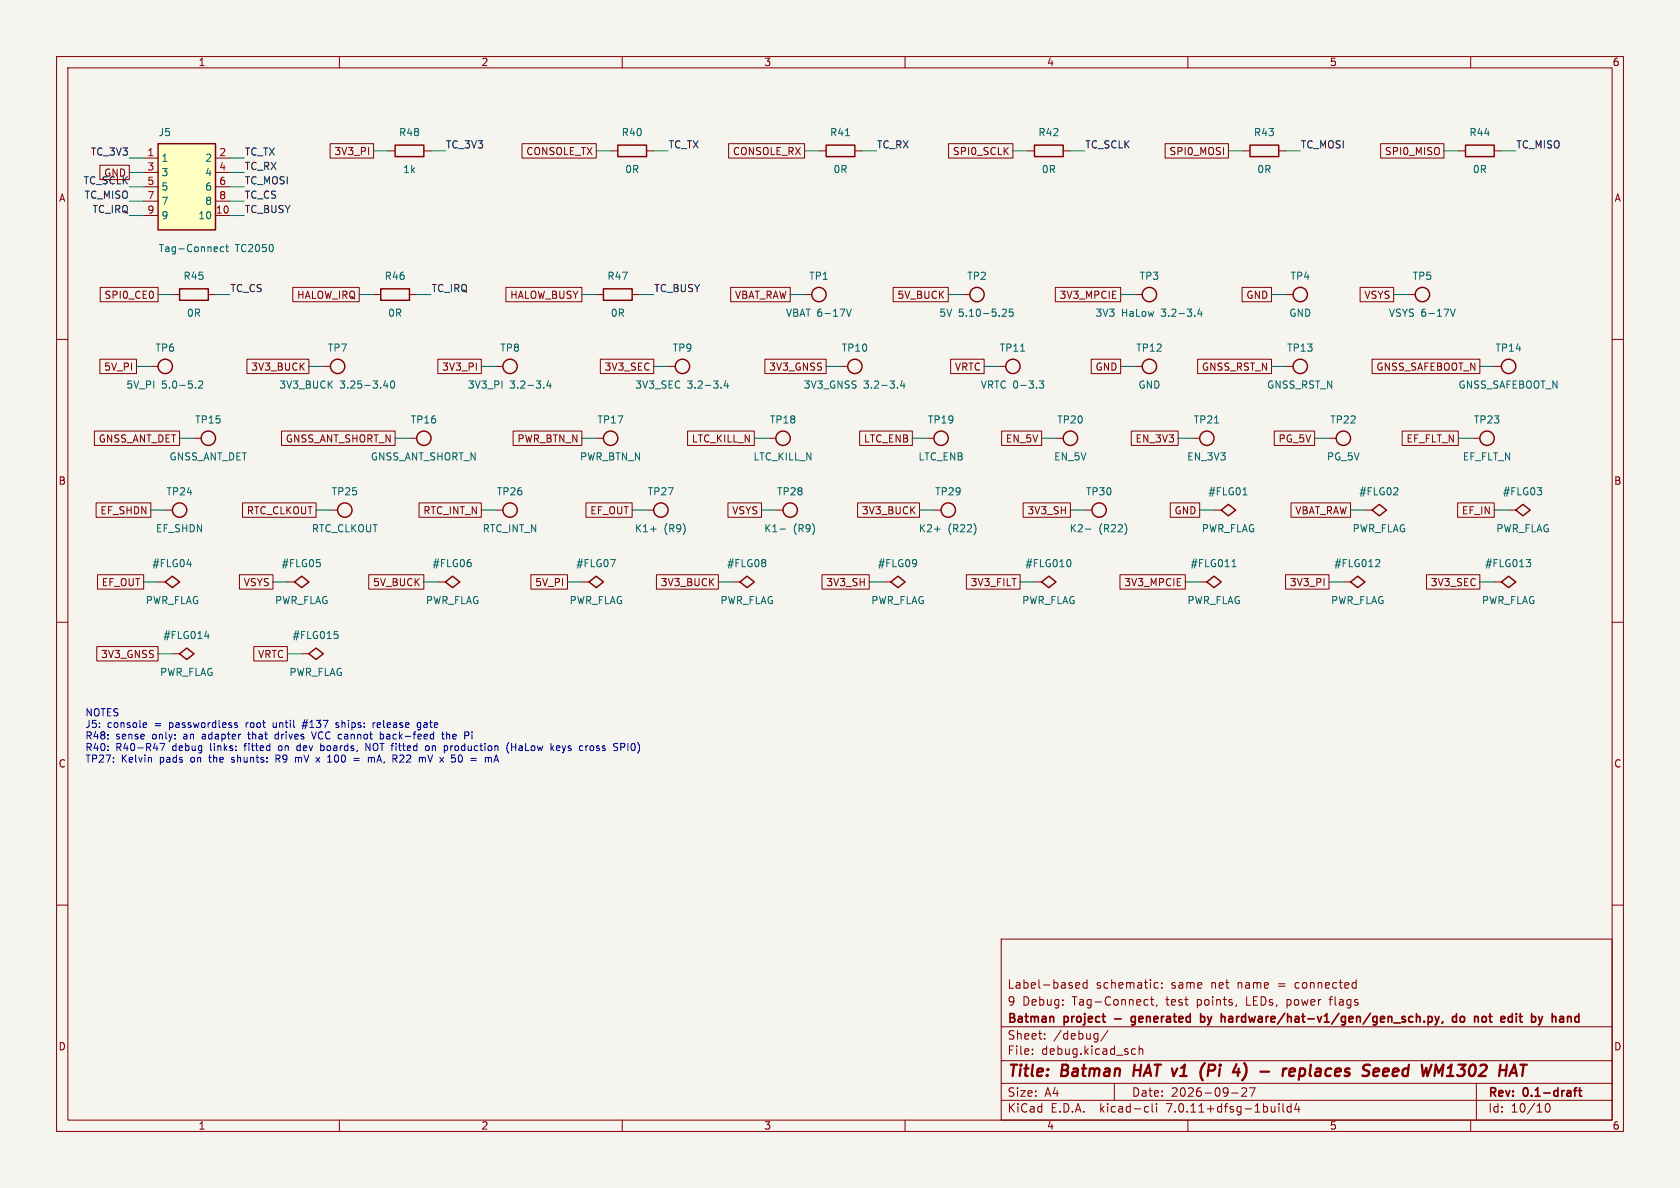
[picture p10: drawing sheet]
<svg xmlns="http://www.w3.org/2000/svg" width="297mm" height="210mm" viewBox="0 0 297 210" stroke-linecap="round" stroke-linejoin="round" font-family="sans-serif">
<path d="M0 0h297v210h-297z" fill="#f5f4ef" stroke="#f5f4ef" stroke-width=".18"/>
<g fill="none" stroke="#840000" stroke-width=".18">
<path d="M10 10h277v190h-277zM12 12h273v186h-273zM60 10v2M110 10v2M160 10v2M210 10v2M260 10v2M17.7 29.2h5.2v2.6h-5.2zM25.4 27.9h2.5M25.4 38.1h2.5M25.4 30.5h2.5M25.4 33h2.5"/>
<path d="M25.4 35.6h2.5M38.1 27.9h2.5M38.1 38.1h2.5M38.1 30.5h2.5M38.1 33h2.5M38.1 35.6h2.5M58.4 25.4h7.6v2.5h-7.6zM68.6 26.7h1.2M74.9 26.7h1.3M92.3 25.4h13.1v2.5h-13.1zM107.9 26.7h1.3M114.3 26.7h1.3"/>
<path d="M128.8 25.4h13.4v2.5h-13.4zM144.8 26.7h1.2M151.1 26.7h1.3M167.7 25.4h11.4v2.5h-11.4zM181.6 26.7h1.3M188 26.7h1.2M206 25.4h11.2v2.5h-11.2zM219.7 26.7h1.3M226.1 26.7h1.2M244.1 25.4h11.2v2.5h-11.2zM257.8 26.7h1.3M264.2 26.7h1.2"/>
<path d="M10 60h2M17.7 50.8h10.2v2.5h-10.2zM30.5 52.1h1.2M36.8 52.1h1.3M51.8 50.8h11.7v2.5h-11.7zM66 52.1h1.3M72.4 52.1h1.3M89.4 50.8h13.5v2.5h-13.5zM105.4 52.1h1.3M111.8 52.1h1.2M129.2 50.8h10.5v2.5h-10.5zM142.2 52.1h1.3"/>
<path d="M157.9 50.8h9.7v2.5h-9.7zM170.2 52.1h1.2M186.6 50.8h11.5v2.5h-11.5zM200.7 52.1h1.2M219.6 50.8h5.2v2.5h-5.2zM227.3 52.1h1.3M240.4 50.8h6v2.5h-6zM248.9 52.1h1.3M285 60h2M16.7 76.2h15v2.5h-15zM17.7 63.5h6.4v2.5h-6.4zM26.7 64.8h1.2"/>
<path d="M34.3 77.5h1.3M43.7 63.5h10.9v2.5h-10.9zM49.8 76.2h20v2.5h-20zM57.1 64.8h1.3M72.4 77.5h1.3M77.4 63.5h7.7v2.5h-7.7zM87.6 64.8h1.3M90.7 76.2h12.2v2.5h-12.2zM105.4 77.5h1.3M106.1 63.5h9.5v2.5h-9.5zM118.1 64.8h1.3M121.6 76.2h11.7v2.5h-11.7z"/>
<path d="M135.2 63.5h10.8v2.5h-10.8zM135.9 77.5h1.3M148.6 64.8h1.3M152 76.2h9.3v2.5h-9.3zM163.8 77.5h1.3M168.1 63.5h5.9v2.5h-5.9zM176.5 64.8h1.3M177.1 76.2h7v2.5h-7zM186.7 77.5h1.3M192.9 63.5h5.2v2.5h-5.2zM200 76.2h8.3v2.5h-8.3zM200.7 64.8h1.2"/>
<path d="M210.8 77.5h1.3M211.7 63.5h13.1v2.5h-13.1zM225.3 76.2h7.1v2.5h-7.1zM227.3 64.8h1.3M234.9 77.5h1.3M242.6 63.5h19v2.5h-19zM247.9 76.2h9.9v2.5h-9.9zM260.3 77.5h1.3M264.2 64.8h1.2M17 88.9h9.7v2.5h-9.7zM29.2 90.2h1.3M42.9 88.9h13v2.5h-13z"/>
<path d="M58.4 90.2h1.3M74.1 88.9h11v2.5h-11zM87.6 90.2h1.3M103.6 88.9h8.2v2.5h-8.2zM114.3 90.2h1.3M128.7 88.9h5.9v2.5h-5.9zM137.2 90.2h1.2M151.6 88.9h11v2.5h-11zM165.1 90.2h1.3M180.9 88.9h8.3v2.5h-8.3zM191.8 90.2h1.2M206.9 88.9h5.2v2.5h-5.2z"/>
<path d="M214.6 90.2h1.3M228.2 88.9h10.6v2.5h-10.6zM241.3 90.2h1.3M257.7 88.9h6.5v2.5h-6.5zM266.7 90.2h1.3M10 110h2M17.1 114.3h10.8v2.5h-10.8zM17.2 101.6h8.2v2.5h-8.2zM27.9 102.9h1.3M30.5 115.6h1.2M42.3 101.6h6v2.5h-6zM44.9 114.3h5.9v2.5h-5.9z"/>
<path d="M50.8 102.9h1.3M53.3 115.6h1.3M65.2 101.6h9.7v2.5h-9.7zM77.5 102.9h1.2M93.9 101.6h6.4v2.5h-6.4zM102.9 102.9h1.2M116.1 101.6h10.9v2.5h-10.9zM129.5 102.9h1.3M145.3 101.6h8.4v2.5h-8.4zM156.2 102.9h1.3M170.8 101.6h9.5v2.5h-9.5zM182.9 102.9h1.2"/>
<path d="M198 101.6h11.5v2.5h-11.5zM212.1 102.9h1.3M227.3 101.6h7.6v2.5h-7.6zM237.5 102.9h1.3M252.2 101.6h9.4v2.5h-9.4zM264.2 102.9h1.2M285 110h2M10 160h2M285 160h2M177 166h108v32h-108zM190.2 174.2l.7-.1-.1-.3-.4-.1-.2 .2v.7h.6M192.2 173.8l-.5-.1-.2 .3v.4l.1 .2h.6"/>
<path d="M192.2 173.2v1.5M202.5 176.7l.5 .1M203 177.6l-.5 .1M203.4 176.7h.6M203.6 176.2v1.3l.4 .2M204.2 174.6h.5M204.2 173.8h.5M204.5 177.6l-.1 .3M205.4 174.6v.1M205.4 173.8v.1M218.6 177.6l-.1 .2M235 176.7h.5"/>
<path d="M60 198v2M110 198v2M160 198v2M177 194.5h108M177 191.5h108M177 187.5h108M177 181.5h108M182.5 186.3v.1M182.5 185.5v.1M184.7 183.6v.1M184.7 182.8v.1M194 182.7l.1 .1"/>
<path d="M194.1 182.7v1.2l-.1 .2M194.1 183.6l-.1 .1M195.9 182.1l-1.3 2M197 191.5v3M200.3 185.4l.4 .1M200.7 186.3l-.4 .1M201.4 185.5l.2-.1 .4 .1v.9M201.4 184.9v1.5M202.6 195.6l.4 .1M203 196.5l-.4 .1M203.7 195.1v1.3l.2 .2M204.5 195.1v.1"/>
<path d="M204.5 195.6v1M210 198v2M217.7 193.2h1.2M219.5 192.4l.6-.1 .2 .1 .1 .3-.9 1.1h.9M221.9 192.3l-.7 1.5M226.1 195.1v.1M226.1 195.6v1M226.8 195.1v1.3l.2 .2M228.2 195.7l-.4-.1-.3 .3v.4l.2 .2h.5M228.2 195.1v1.5M229.2 195l-.3 1.1h.9M229.6 195.6v1"/>
<path d="M260 198v2M261 191.5v6.5M273.4 195.2l.1-.1a.81 .81 0 0 1 .6 .6 .81 .81 0 0 1-.3 .8l-.1 .1a.81 .81 0 0 1-.6-.6 .81 .81 0 0 1 .3-.8z"/>
</g>
<g fill="none" stroke="#840000" stroke-width=".3">
<path d="M186.2 179.8l.1 .9M200.7 179.8l-.4-.1-.3 .3v.4l.1 .2h.6M212.3 179.8l.4-.1 .3 .3v.4l-.2 .2h-.5M212.3 179.2v1.5M213.5 179.7l.3 1M217.3 179.8h.5M252.5 179.8l.4-.1 .3 .3v.4l-.1 .2h-.6M252.5 179.7v1.5M253.7 179.7l.4 1M254.4 179.7l-.3 1M257.5 179.8l-.4-.1-.3 .3v.4l.1 .2h.6M257.5 179.2v1.5"/>
<path d="M258.3 179.8l.3-.1 .3 .3v.4l-.3 .3-.3-.1-.2-.2v-.4zM263.2 179.7h.6M263.4 179.2v1.3l.4 .2M268.6 179.7h.5M268.8 179.2v1.3l.2 .2M274.4 179.8l.4-.1 .3 .2M274.4 179.2v1.5M278.7 179.7l.4 .1M279.1 179.2v1.5M200.7 180.9l-.3 .3-.3-.1M213.6 181.1l-.1 .1M217.2 180.5l.2 .2h.4"/>
<path d="M217.8 180.1h-.4l-.2 .2M254.1 180.7l-.2 .3-.2 .2M255.1 180.6l-.2 .3M278.2 192.8h.6M278.8 192.3l-.4 .2v1.3M279.1 192.8h.5M279.1 180.6l-.4 .1M279.3 192.3v1.3l.3 .2"/>
</g>
<g fill="none" stroke="#840000" stroke-width=".4">
<path d="M200.6 188.2l-.3 2M213 187.9l-.3 .4M213.6 189.3h.8M214.5 188.2h-.8l-.2 2M220 187.9a2.32 2.32 0 0 1-.4 3.1M226.9 188.9l-.2 1.3M227.5 188.9l-.4 .1M228.1 189l.6-.1 .2 .1v.4l-.9 .1M229.8 189l.2-.1 .6 .1 .2 .3-.1 .5a.66 .66 0 0 1-1 .3M229.8 188.9l-.2 2M244.5 189.5l1-.1v-.4l-.6-.1-.3 .3v.9l.1 .1 .6-.1M255.8 190.2h1.1"/>
<path d="M256 188.8l.6-.6-.3 2"/>
</g>
<g fill="none" stroke="#840000" stroke-width=".25">
<path d="M27.9 25.4h10.2v15.2h-10.2zM69.8 25.7h5.1v2h-5.1zM109.2 25.7h5.1v2h-5.1zM146 25.7h5.1v2h-5.1zM182.9 25.7h5.1v2h-5.1zM221 25.7h5.1v2h-5.1zM259.1 25.7h5.1v2h-5.1zM31.7 51.1h5.1v2h-5.1zM67.3 51.1h5.1v2h-5.1zM106.7 51.1h5.1v2h-5.1zM215.9 90.2l1.3-1 1.2 1-1.2 1zM242.6 90.2l1.2-1 1.3 1-1.3 1z"/>
<path d="M268 90.2l1.2-1 1.3 1-1.3 1zM29.2 102.9l1.3-1 1.2 1-1.2 1zM31.7 115.6l1.3-1 1.3 1-1.3 1zM52.1 102.9l1.2-1 1.3 1-1.3 1zM54.6 115.6l1.3-1 1.2 1-1.2 1zM78.7 102.9l1.3-1 1.3 1-1.3 1zM104.1 102.9l1.3-1 1.3 1-1.3 1zM130.8 102.9l1.3-1 1.2 1-1.2 1zM157.5 102.9l1.2-1 1.3 1-1.3 1zM184.1 102.9l1.3-1 1.3 1-1.3 1zM213.4 102.9l1.2-1 1.3 1-1.3 1zM238.8 102.9l1.2-1 1.3 1-1.3 1z"/>
<path d="M265.4 102.9l1.3-1 1.3 1-1.3 1z"/>
<circle cx="144.8" cy="52.1" r="1.27"/>
<circle cx="172.7" cy="52.1" r="1.27"/>
<circle cx="203.2" cy="52.1" r="1.27"/>
<circle cx="229.9" cy="52.1" r="1.27"/>
<circle cx="251.5" cy="52.1" r="1.27"/>
<circle cx="29.2" cy="64.8" r="1.27"/>
<circle cx="36.8" cy="77.5" r="1.27"/>
<circle cx="59.7" cy="64.8" r="1.27"/>
<circle cx="74.9" cy="77.5" r="1.27"/>
<circle cx="90.2" cy="64.8" r="1.27"/>
<circle cx="107.9" cy="77.5" r="1.27"/>
<circle cx="120.6" cy="64.8" r="1.27"/>
<circle cx="138.4" cy="77.5" r="1.27"/>
<circle cx="151.1" cy="64.8" r="1.27"/>
<circle cx="166.4" cy="77.5" r="1.27"/>
<circle cx="179.1" cy="64.8" r="1.27"/>
<circle cx="189.2" cy="77.5" r="1.27"/>
<circle cx="203.2" cy="64.8" r="1.27"/>
<circle cx="213.4" cy="77.5" r="1.27"/>
<circle cx="229.9" cy="64.8" r="1.27"/>
<circle cx="237.5" cy="77.5" r="1.27"/>
<circle cx="262.9" cy="77.5" r="1.27"/>
<circle cx="266.7" cy="64.8" r="1.27"/>
<circle cx="31.7" cy="90.2" r="1.27"/>
<circle cx="61" cy="90.2" r="1.27"/>
<circle cx="90.2" cy="90.2" r="1.27"/>
<circle cx="116.8" cy="90.2" r="1.27"/>
<circle cx="139.7" cy="90.2" r="1.27"/>
<circle cx="167.6" cy="90.2" r="1.27"/>
<circle cx="194.3" cy="90.2" r="1.27"/>
</g>
<g fill="none" stroke="#006464" stroke-width=".18">
<path d="M149.5 24h.7M39.5 43.7l-.3-.1-.3 .3 .2 .5h.4M39.9 43.6h.5M40.1 43.2v1.1l.3 .2M149.6 54.6l.5 1.3 .4-1.3M177.4 54.6l.4 .1 .1 .3-.8 .9h.8M179.1 54.6h-.6l-.1 .6 .2-.1 .4 .1 .1 .2v.4l-.2 .1-.5-.1M212.1 54.6l-.3 .9h.7M212.4 55.1v.8M256.4 54.6l.4 1.3 .5-1.3M34.6 68.5v.1M35.1 67.5l.5-.2 .2 .4-.8 .9h.8"/>
<path d="M68.1 67.3l-.3 .9h.8M68.4 67.8v.8M69.2 67.5l.1-.2a.68 .68 0 0 1 .5 .7 .68 .68 0 0 1-.5 .6l-.1-.1-.2-.4zM97 67.3l-.3 .9h.8M97.3 67.8v.8M127.5 68.5v.1M128.3 67.3l-.3 .9h.8M128.6 67.8v.8M158.7 68.5v.1M159.5 67.3l-.3 .9h.8M159.8 67.8v.8M180.4 62.1h.8"/>
<path d="M183.7 67.3h.8l-.4 .5 .4 .1v.6l-.2 .1-.6-.1M214.7 74.8h.7M33.1 99.8h.7M107.9 98.9h.9l-.6 1.3M115 93.5h1M137.9 93.5h1M165.2 93.5h1M172.5 93.1v.9M189 98.9a.79 .79 0 0 1 0 1.3M191.9 93.5h1M199.1 93.1v.9M217.9 99.2l.3-.3v1.3"/>
<path d="M219.7 87.5h.8M243.7 98.9l.2 .3v.3l-.8 .7h.8M246.3 87.5h.8M247.1 86.3v.5M269.8 98.9h.8l-.4 .5M270.4 99.4l.2 .2v.3l-.2 .3M36.2 112.5h.8M36.8 112v.9M59.1 111.6h.6M59.5 112.1l.3 .2v.3l-.3 .3M217.8 100.2h.7"/>
</g>
<path d="M27.9 25.4h10.2v15.2h-10.2z" fill="#ffffc2" stroke="#ffffc2" stroke-width=".18"/>
<g fill="none" stroke="#0000c2" stroke-width=".18">
<path d="M25.5 127.8h.4v.3l-.6 .1M25.9 128.5l-.4 .1M26.7 133.9l.1 .8M29.1 131.4l-.5 1.3M40.9 134.7h.1M41.1 133.9l-.2 .2 .2 .2M42 127.8h-.4l-.1 .1v.2l.5 .1v.3h-.5M43.8 129.8h.4M43.9 129.4l.1 1.2M48.3 127.8v.6l.2 .2M48.8 134.1h.5M49.1 129.8h-.3l-.2 .2 .1 .5 .4 .1"/>
<path d="M49.1 134.1l.4 .6M49.3 133.5h-.5v1.2M49.3 131.9l-.1 .2 .1 .5M52.3 133.9h.3l.2 .2M53 131.8h-.3l-.2 .3v.5l.5 .1M53.4 128.3h.9M53.5 127.8h.9M53.9 127.2l-.4 1.6M55.1 129.4l.4 1.2 .4-1.2M55.9 133.9l.6 .8M56.5 133.9l-.6 .8M56.7 131.9l.4-.1 .2 .2"/>
<path d="M57.3 132.6l-.2 .1-.4-.1M58.3 133.5v1.2M59.9 127.8h-.4l-.1 .2 .5 .4M59.9 128.4l-.2 .2-.3-.1M62.6 134.1h.9M62.6 134.4h.9M65.4 131.4v1.3l-.7-1.3v1.3M65.7 133.9h.4l.1 .8M66 127.8v.8M66.3 127.8l-.3 .2M66.7 127.8v.7M67.2 129.9l.4-.1 .2 .2-.1 .6h-.5"/>
<path d="M67.2 129.4v1.2M67.3 128.1l-.6 .1M71.3 134l-.7 .7h.8M74.4 127.8h-.4l-.2 .2 .1 .5h.5M74.4 127.8v1l-.3 .2h-.3M75.3 132l.2-.2 .3 .2 .1 .4-.1 .2-.3 .1-.2-.1zM75.6 133.5l.5 1.2M78.2 129.4v1.1l.3 .1M79 129.4v1.2M79.1 129.8h.2M79.7 131.8v.9M79.9 133.5l-.1 .6"/>
<path d="M79.9 131.8l-.2 .3M82.8 129.5v.4M83.4 129.4v.1M83.4 129.8v.8M87.3 134.7l.4-1.2 .5 1.2M87.4 134.4h.6M90 131.2a1.46 1.46 0 0 0 0 2M90.5 131.4v1.3M90.5 132h.7M98.4 132.3l.6-.2-.1-.2-.3-.1-.2 .2v.6h.5M103.8 131.8h.1M104.4 131.9l-.1 .2 .1 .5"/>
<path d="M109.2 131.5l-.5-.1-.2 .1M109.7 132.1l.6-.1 .2-.2-.1-.3-.7-.1v1.3"/>
</g>
<g fill="none" stroke="#009600" stroke-width=".18">
<path d="M22.9 35.6h2.5M22.9 38.1h2.5M22.9 27.9h2.5M22.9 30.5h2.5M22.9 33h2.5M40.6 35.6h2.6M40.6 38.1h2.6M40.6 27.9h2.6M40.6 30.5h2.6M40.6 33h2.6M66 26.7h2.6M76.2 26.7h2.5"/>
<path d="M105.4 26.7h2.5M115.6 26.7h2.5M142.2 26.7h2.6M152.4 26.7h2.5M179.1 26.7h2.5M189.2 26.7h2.6M217.2 26.7h2.5M227.3 26.7h2.6M255.3 26.7h2.5M265.4 26.7h2.6M27.9 52.1h2.6M38.1 52.1h2.5"/>
<path d="M63.5 52.1h2.5M73.7 52.1h2.5M102.9 52.1h2.5M113 52.1h2.6M139.7 52.1h2.5M167.6 52.1h2.6M198.1 52.1h2.6M224.8 52.1h2.5M246.4 52.1h2.5M24.1 64.8h2.6M31.7 77.5h2.6M54.6 64.8h2.5"/>
<path d="M69.8 77.5h2.6M85.1 64.8h2.5M102.9 77.5h2.5M115.6 64.8h2.5M133.3 77.5h2.6M146 64.8h2.6M161.3 77.5h2.5M174 64.8h2.5M184.1 77.5h2.6M198.1 64.8h2.6M208.3 77.5h2.5M224.8 64.8h2.5"/>
<path d="M232.4 77.5h2.5M257.8 77.5h2.5M261.6 64.8h2.6M26.7 90.2h2.5M55.9 90.2h2.5M85.1 90.2h2.5M111.8 90.2h2.5M134.6 90.2h2.6M162.6 90.2h2.5M189.2 90.2h2.6M212.1 90.2h2.5M238.8 90.2h2.5"/>
<path d="M264.2 90.2h2.5M25.4 102.9h2.5M27.9 115.6h2.6M48.3 102.9h2.5M50.8 115.6h2.5M74.9 102.9h2.6M100.3 102.9h2.6M127 102.9h2.5M153.7 102.9h2.5M180.3 102.9h2.6M209.5 102.9h2.6M234.9 102.9h2.6"/>
<path d="M261.6 102.9h2.6"/>
</g>
<g font-size="2.8" fill="#840000">
<text x="178" y="190.9">Title:</text>
<text x="187.7" y="190.9">Batman</text>
<text x="201.2" y="190.9">HAT v1</text>
<text x="214.6" y="190.9">(Pi</text>
<text x="221.2" y="190.9">4)</text>
<text x="226.8" y="190.9">-</text>
<text x="231.6" y="190.9">replaces</text>
<text x="246.6" y="190.9">Seeed</text>
<text x="257.8" y="190.9">WM1302</text>
</g>
<g font-size="2.1" fill="#840000">
<text x="178" y="178">9</text>
<text x="178" y="175">Label-based</text>
<text x="180.7" y="178">Debug:</text>
<text x="189.6" y="178">Tag-Connect,</text>
<text x="193.7" y="175">schematic:</text>
<text x="206.3" y="178">test</text>
<text x="207.1" y="175">same</text>
<text x="211.8" y="178">points,</text>
<text x="214.3" y="175">net</text>
<text x="219.1" y="175">name</text>
<text x="220.7" y="178">LEDs,</text>
<text x="226.4" y="175">=</text>
<text x="228" y="178">power</text>
<text x="229.5" y="175">connected</text>
<text x="235.8" y="178">flags</text>
<text x="178" y="184">Sheet:</text>
<text x="178" y="181.2">Batman</text>
<text x="186.2" y="184">/debug/</text>
<text x="188.2" y="181.2">project</text>
<text x="197.7" y="181.2">-</text>
<text x="201.3" y="181.2">generated</text>
<text x="214.1" y="181.2">by</text>
<text x="218.4" y="181.2">hardware/hat-v1/gen/gen_sch.py,</text>
<text x="259.9" y="181.2">do</text>
<text x="264.3" y="181.2">not</text>
<text x="269.7" y="181.2">edit</text>
<text x="275.6" y="181.2">by</text>
<text x="178" y="186.7">File:</text>
<text x="184.1" y="186.7">debug.kicad_sch</text>
<text x="178" y="196.9">KiCad</text>
<text x="178" y="194.1">Size:</text>
<text x="184.7" y="194.1">A4</text>
<text x="185.7" y="196.9">E.D.A.</text>
<text x="194.6" y="196.9">kicad-cli</text>
<text x="200" y="194.1">Date:</text>
<text x="206.5" y="196.9">7.0.11+dfsg-1build4</text>
<text x="207" y="194.1">2026-09-27</text>
<text x="263" y="194.3">Rev:</text>
<text x="263" y="196.9">Id:</text>
<text x="267.1" y="196.9">10/10</text>
<text x="269.4" y="194.3">0.1-draft</text>
</g>
<g font-size="1.8" fill="#840000">
<text x="35" y="11.9">1</text>
<text x="85" y="11.9">2</text>
<text x="135" y="11.9">3</text>
<text x="185" y="11.9">4</text>
<text x="235" y="11.9">5</text>
<text x="285" y="11.9">6</text>
<text x="59" y="27.6">3V3_PI</text>
<text x="92.9" y="27.6">CONSOLE_TX</text>
<text x="129.5" y="27.6">CONSOLE_RX</text>
<text x="168.4" y="27.6">SPI0_SCLK</text>
<text x="206.6" y="27.6">SPI0_MOSI</text>
<text x="244.7" y="27.6">SPI0_MISO</text>
<text x="10.3" y="35.9">A</text>
<text x="285.3" y="35.9">A</text>
<text x="18.4" y="53">SPI0_CE0</text>
<text x="52.4" y="53">HALOW_IRQ</text>
<text x="90.1" y="53">HALOW_BUSY</text>
<text x="129.8" y="53">VBAT_RAW</text>
<text x="158.6" y="53">5V_BUCK</text>
<text x="187.2" y="53">3V3_MPCIE</text>
<text x="220.2" y="53">GND</text>
<text x="241.1" y="53">VSYS</text>
<text x="18.3" y="65.7">5V_PI</text>
<text x="44.3" y="65.7">3V3_BUCK</text>
<text x="78.1" y="65.7">3V3_PI</text>
<text x="106.8" y="65.7">3V3_SEC</text>
<text x="135.9" y="65.7">3V3_GNSS</text>
<text x="168.7" y="65.7">VRTC</text>
<text x="193.6" y="65.7">GND</text>
<text x="212.4" y="65.7">GNSS_RST_N</text>
<text x="243.2" y="65.7">GNSS_SAFEBOOT_N</text>
<text x="17.3" y="78.4">GNSS_ANT_DET</text>
<text x="50.4" y="78.4">GNSS_ANT_SHORT_N</text>
<text x="91.4" y="78.4">PWR_BTN_N</text>
<text x="122.2" y="78.4">LTC_KILL_N</text>
<text x="152.6" y="78.4">LTC_ENB</text>
<text x="177.7" y="78.4">EN_5V</text>
<text x="200.6" y="78.4">EN_3V3</text>
<text x="225.9" y="78.4">PG_5V</text>
<text x="248.5" y="78.4">EF_FLT_N</text>
<text x="10.3" y="85.9">B</text>
<text x="285.3" y="85.9">B</text>
<text x="17.6" y="91.1">EF_SHDN</text>
<text x="43.5" y="91.1">RTC_CLKOUT</text>
<text x="74.7" y="91.1">RTC_INT_N</text>
<text x="104.2" y="91.1">EF_OUT</text>
<text x="129.3" y="91.1">VSYS</text>
<text x="152.3" y="91.1">3V3_BUCK</text>
<text x="181.5" y="91.1">3V3_SH</text>
<text x="207.5" y="91.1">GND</text>
<text x="228.9" y="91.1">VBAT_RAW</text>
<text x="258.3" y="91.1">EF_IN</text>
<text x="17.9" y="103.8">EF_OUT</text>
<text x="43" y="103.8">VSYS</text>
<text x="65.8" y="103.8">5V_BUCK</text>
<text x="94.5" y="103.8">5V_PI</text>
<text x="116.7" y="103.8">3V3_BUCK</text>
<text x="146" y="103.8">3V3_SH</text>
<text x="171.5" y="103.8">3V3_FILT</text>
<text x="198.7" y="103.8">3V3_MPCIE</text>
<text x="227.9" y="103.8">3V3_PI</text>
<text x="252.8" y="103.8">3V3_SEC</text>
<text x="17.8" y="116.5">3V3_GNSS</text>
<text x="45.5" y="116.5">VRTC</text>
<text x="10.3" y="135.9">C</text>
<text x="285.3" y="135.9">C</text>
<text x="10.3" y="185.9">D</text>
<text x="285.3" y="185.9">D</text>
<text x="35" y="199.9">1</text>
<text x="85" y="199.9">2</text>
<text x="135" y="199.9">3</text>
<text x="185" y="199.9">4</text>
<text x="235" y="199.9">5</text>
<text x="285" y="199.9">6</text>
</g>
<g font-size="1.8" fill="#0f0f0f">
<text x="15.9" y="27.6">TC_3V3</text>
<text x="43.2" y="27.6">TC_TX</text>
<text x="78.7" y="26.3">TC_3V3</text>
<text x="118.1" y="26.3">TC_TX</text>
<text x="154.9" y="26.3">TC_RX</text>
<text x="191.8" y="26.3">TC_SCLK</text>
<text x="229.9" y="26.3">TC_MOSI</text>
<text x="268" y="26.3">TC_MISO</text>
<text x="14.7" y="32.7">TC_SCLK</text>
<text x="14.9" y="35.2">TC_MISO</text>
<text x="18.3" y="31.4">GND</text>
<text x="43.2" y="30.1">TC_RX</text>
<text x="43.2" y="32.7">TC_MOSI</text>
<text x="43.2" y="35.2">TC_CS</text>
<text x="16.2" y="37.8">TC_IRQ</text>
<text x="43.2" y="37.8">TC_BUSY</text>
<text x="40.6" y="51.7">TC_CS</text>
<text x="76.2" y="51.7">TC_IRQ</text>
<text x="115.6" y="51.7">TC_BUSY</text>
</g>
<g font-size="1.8" fill="#a90000">
<text x="26" y="27.7">1</text>
<text x="38.7" y="27.7">2</text>
<text x="26" y="30.2">3</text>
<text x="26" y="32.8">5</text>
<text x="26" y="35.3">7</text>
<text x="38.7" y="30.2">4</text>
<text x="38.7" y="32.8">6</text>
<text x="38.7" y="35.3">8</text>
<text x="26" y="37.8">9</text>
<text x="38.1" y="37.8">10</text>
</g>
<g font-size="1.8" fill="#006464">
<text x="27.9" y="24.3">J5</text>
<text x="28.4" y="28.8">1</text>
<text x="36.2" y="28.8">2</text>
<text x="70.4" y="24.3">R48</text>
<text x="109.8" y="24.3">R40</text>
<text x="146.6" y="24.3">R41</text>
<text x="183.5" y="24.3">R42</text>
<text x="221.6" y="24.3">R43</text>
<text x="259.7" y="24.3">R44</text>
<text x="28.4" y="31.3">3</text>
<text x="28.4" y="33.9">5</text>
<text x="36.2" y="31.3">4</text>
<text x="36.2" y="33.9">6</text>
<text x="71.2" y="30.8">1k</text>
<text x="110.4" y="30.8">0R</text>
<text x="147.2" y="30.8">0R</text>
<text x="184.1" y="30.8">0R</text>
<text x="222.2" y="30.8">0R</text>
<text x="260.3" y="30.8">0R</text>
<text x="28.4" y="36.4">7</text>
<text x="28.4" y="39">9</text>
<text x="35" y="39">10</text>
<text x="36.2" y="36.4">8</text>
<text x="27.9" y="44.8">Tag-Connect</text>
<text x="41.6" y="44.8">TC2050</text>
<text x="32.3" y="49.7">R45</text>
<text x="67.9" y="49.7">R46</text>
<text x="107.3" y="49.7">R47</text>
<text x="143" y="49.7">TP1</text>
<text x="170.9" y="49.7">TP2</text>
<text x="201.4" y="49.7">TP3</text>
<text x="228" y="49.7">TP4</text>
<text x="249.6" y="49.7">TP5</text>
<text x="32.9" y="56.2">0R</text>
<text x="68.5" y="56.2">0R</text>
<text x="107.9" y="56.2">0R</text>
<text x="138.8" y="56.2">VBAT 6-17V</text>
<text x="166" y="56.2">5V</text>
<text x="169.4" y="56.2">5.10-5.25</text>
<text x="193.6" y="56.2">3V3</text>
<text x="198.3" y="56.2">HaLow</text>
<text x="205.4" y="56.2">3.2-3.4</text>
<text x="227.8" y="56.2">GND</text>
<text x="245.4" y="56.2">VSYS 6-17V</text>
<text x="27.4" y="62.4">TP6</text>
<text x="57.9" y="62.4">TP7</text>
<text x="88.3" y="62.4">TP8</text>
<text x="118.8" y="62.4">TP9</text>
<text x="148.7" y="62.4">TP10</text>
<text x="176.6" y="62.4">TP11</text>
<text x="200.8" y="62.4">TP12</text>
<text x="227.4" y="62.4">TP13</text>
<text x="264.3" y="62.4">TP14</text>
<text x="22.2" y="68.9">5V_PI</text>
<text x="28.6" y="68.9">5.0-5.2</text>
<text x="49.3" y="68.9">3V3_BUCK</text>
<text x="60.1" y="68.9">3.25-3.40</text>
<text x="82.6" y="68.9">3V3_PI</text>
<text x="90.1" y="68.9">3.2-3.4</text>
<text x="112.2" y="68.9">3V3_SEC</text>
<text x="121.5" y="68.9">3.2-3.4</text>
<text x="142" y="68.9">3V3_GNSS</text>
<text x="152.7" y="68.9">3.2-3.4</text>
<text x="173.3" y="68.9">VRTC 0-3.3</text>
<text x="201.2" y="68.9">GND</text>
<text x="223.9" y="68.9">GNSS_RST_N</text>
<text x="257.7" y="68.9">GNSS_SAFEBOOT_N</text>
<text x="34.4" y="75.1">TP15</text>
<text x="72.5" y="75.1">TP16</text>
<text x="105.5" y="75.1">TP17</text>
<text x="136" y="75.1">TP18</text>
<text x="163.9" y="75.1">TP19</text>
<text x="186.8" y="75.1">TP20</text>
<text x="210.9" y="75.1">TP21</text>
<text x="235.1" y="75.1">TP22</text>
<text x="260.5" y="75.1">TP23</text>
<text x="29.9" y="81.6">GNSS_ANT_DET</text>
<text x="65.5" y="81.6">GNSS_ANT_SHORT_N</text>
<text x="102.4" y="81.6">PWR_BTN_N</text>
<text x="133.1" y="81.6">LTC_KILL_N</text>
<text x="162.3" y="81.6">LTC_ENB</text>
<text x="186.3" y="81.6">EN_5V</text>
<text x="209.8" y="81.6">EN_3V3</text>
<text x="234.5" y="81.6">PG_5V</text>
<text x="258.5" y="81.6">EF_FLT_N</text>
<text x="29.3" y="87.8">TP24</text>
<text x="58.5" y="87.8">TP25</text>
<text x="87.7" y="87.8">TP26</text>
<text x="114.4" y="87.8">TP27</text>
<text x="137.3" y="87.8">TP28</text>
<text x="165.2" y="87.8">TP29</text>
<text x="191.9" y="87.8">TP30</text>
<text x="213.5" y="87.8">#FLG01</text>
<text x="240.2" y="87.8">#FLG02</text>
<text x="265.6" y="87.8">#FLG03</text>
<text x="27.5" y="94.3">EF_SHDN</text>
<text x="55" y="94.3">RTC_CLKOUT</text>
<text x="85.2" y="94.3">RTC_INT_N</text>
<text x="112.1" y="94.3">K1+</text>
<text x="117.4" y="94.3">(R9)</text>
<text x="135" y="94.3">K1-</text>
<text x="140.2" y="94.3">(R9)</text>
<text x="162.3" y="94.3">K2+</text>
<text x="167.6" y="94.3">(R22)</text>
<text x="189" y="94.3">K2-</text>
<text x="194.2" y="94.3">(R22)</text>
<text x="212.4" y="94.3">PWR_FLAG</text>
<text x="239" y="94.3">PWR_FLAG</text>
<text x="264.4" y="94.3">PWR_FLAG</text>
<text x="26.8" y="100.5">#FLG04</text>
<text x="49.7" y="100.5">#FLG05</text>
<text x="76.4" y="100.5">#FLG06</text>
<text x="101.8" y="100.5">#FLG07</text>
<text x="128.4" y="100.5">#FLG08</text>
<text x="155.1" y="100.5">#FLG09</text>
<text x="181.2" y="100.5">#FLG010</text>
<text x="210.4" y="100.5">#FLG011</text>
<text x="235.8" y="100.5">#FLG012</text>
<text x="262.5" y="100.5">#FLG013</text>
<text x="25.7" y="107">PWR_FLAG</text>
<text x="48.5" y="107">PWR_FLAG</text>
<text x="75.2" y="107">PWR_FLAG</text>
<text x="100.6" y="107">PWR_FLAG</text>
<text x="127.3" y="107">PWR_FLAG</text>
<text x="153.9" y="107">PWR_FLAG</text>
<text x="180.6" y="107">PWR_FLAG</text>
<text x="209.8" y="107">PWR_FLAG</text>
<text x="235.2" y="107">PWR_FLAG</text>
<text x="261.9" y="107">PWR_FLAG</text>
<text x="28.8" y="113.2">#FLG014</text>
<text x="51.6" y="113.2">#FLG015</text>
<text x="28.2" y="119.7">PWR_FLAG</text>
<text x="51.1" y="119.7">PWR_FLAG</text>
</g>
<g font-size="1.8" fill="#0000c2">
<text x="15" y="127">NOTES</text>
<text x="15" y="129">J5:</text>
<text x="15" y="131">R48:</text>
<text x="19" y="129">console</text>
<text x="20.5" y="131">sense</text>
<text x="27" y="131">only:</text>
<text x="27.4" y="129">=</text>
<text x="30.2" y="129">passwordless</text>
<text x="32.7" y="131">an</text>
<text x="36.2" y="131">adapter</text>
<text x="43.9" y="129">root</text>
<text x="44.6" y="131">that</text>
<text x="48.9" y="129">until</text>
<text x="49.5" y="131">drives</text>
<text x="54.4" y="129">#137</text>
<text x="56.3" y="131">VCC cannot</text>
<text x="60.4" y="129">ships:</text>
<text x="67.2" y="129">release</text>
<text x="68.7" y="131">back-feed</text>
<text x="75.2" y="129">gate</text>
<text x="79.9" y="131">the</text>
<text x="15" y="133.1">R40:</text>
<text x="15" y="135.1">TP27:</text>
<text x="20.5" y="133.1">R40-R47</text>
<text x="21.4" y="135.1">Kelvin</text>
<text x="28.3" y="135.1">pads</text>
<text x="30.6" y="133.1">debug</text>
<text x="34" y="135.1">on</text>
<text x="37.4" y="133.1">links:</text>
<text x="37.5" y="135.1">the</text>
<text x="41.6" y="135.1">shunts:</text>
<text x="43.7" y="133.1">fitted</text>
<text x="49.6" y="135.1">R9</text>
<text x="49.9" y="133.1">on</text>
<text x="53.3" y="135.1">mV</text>
<text x="53.4" y="133.1">dev</text>
<text x="57.2" y="135.1">x</text>
<text x="57.7" y="133.1">boards,</text>
<text x="59.4" y="135.1">100</text>
<text x="64.2" y="135.1">=</text>
<text x="65.9" y="133.1">NOT fitted</text>
<text x="66.9" y="135.1">mA,</text>
<text x="71.5" y="135.1">R22</text>
<text x="76.4" y="135.1">mV</text>
<text x="76.9" y="133.1">on</text>
<text x="80.3" y="135.1">x</text>
<text x="80.4" y="133.1">production</text>
<text x="82.5" y="135.1">50</text>
<text x="86.1" y="135.1">=</text>
<text x="91.6" y="133.1">(HaLow</text>
<text x="99.6" y="133.1">keys</text>
<text x="104.9" y="133.1">cross</text>
<text x="111.2" y="133.1">SPI0)</text>
</g>
</svg>
